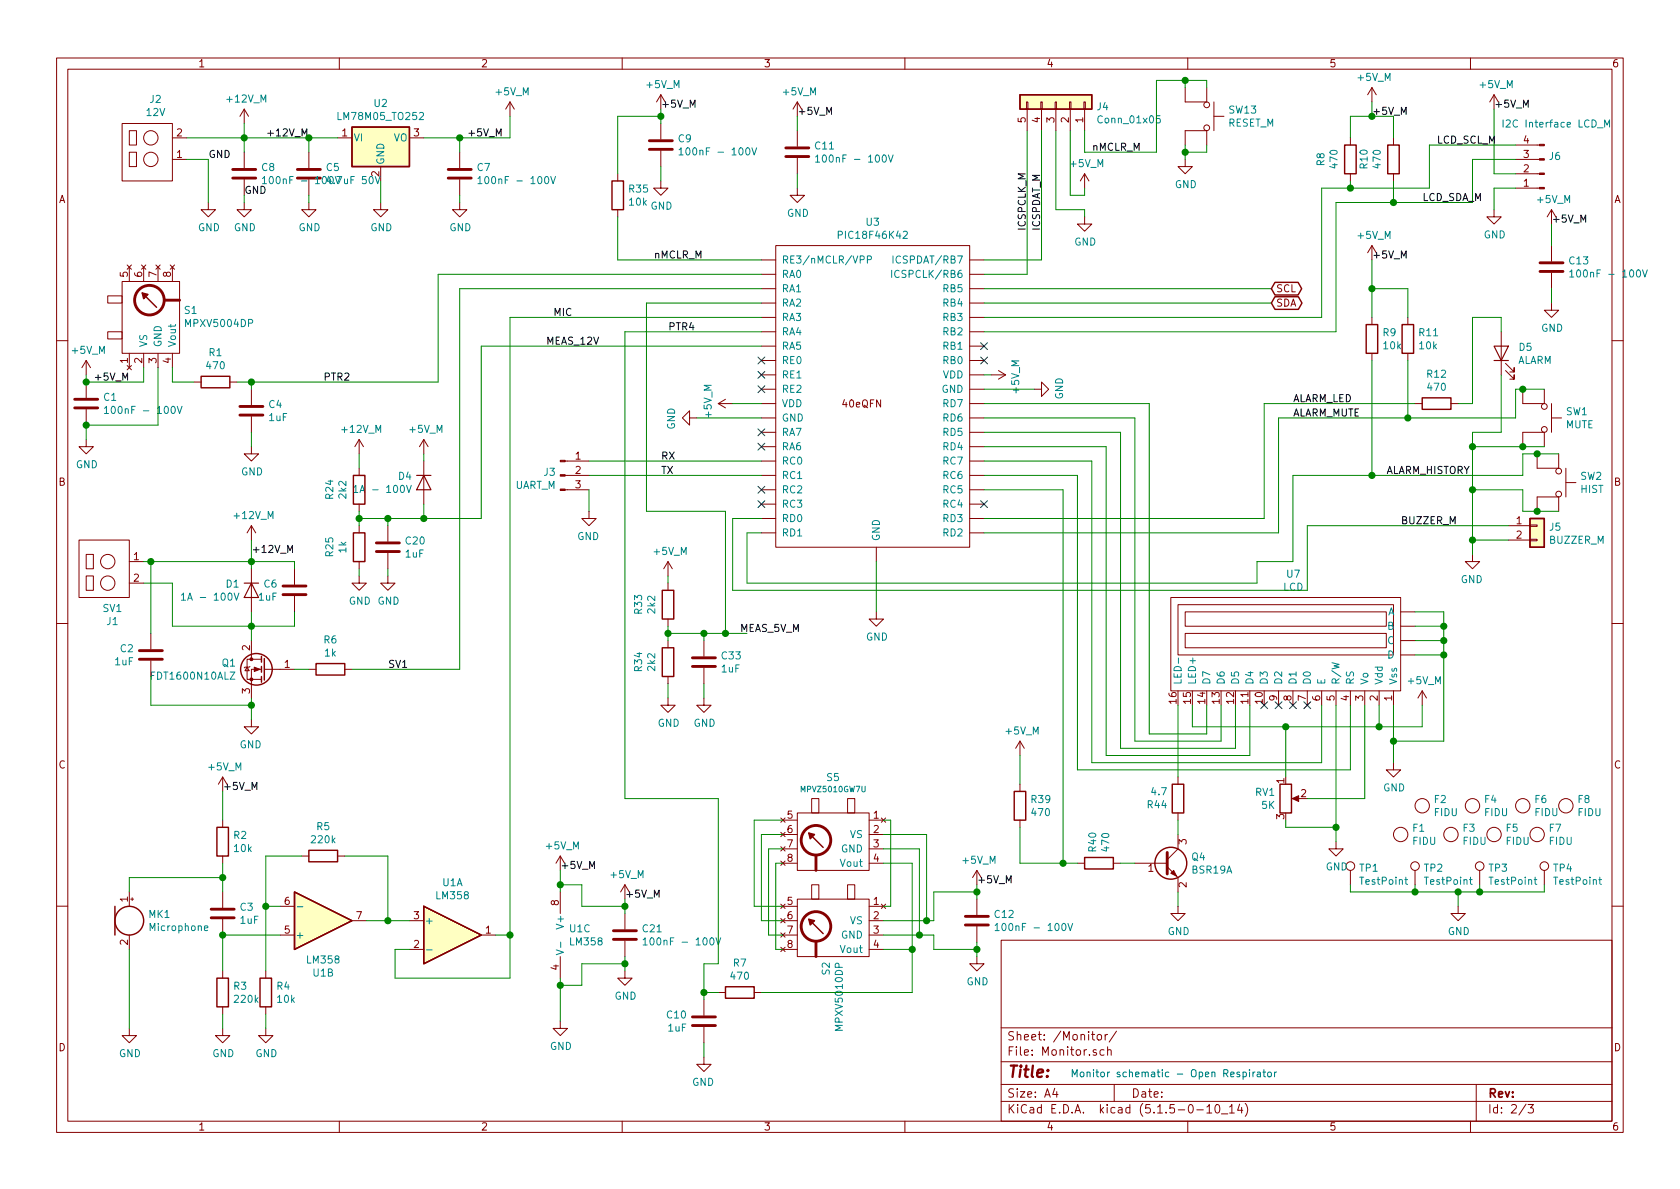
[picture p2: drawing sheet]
<svg xmlns="http://www.w3.org/2000/svg" width="297mm" height="210mm" viewBox="0 0 297 210" stroke-linecap="round" stroke-linejoin="round" font-family="sans-serif">
<g fill="none" stroke="#840000" stroke-width=".18">
<path d="M10 10.3h277v189.9h-277zM12 12.2h273v186.1h-273zM43.2 19.3v2.5M43.2 19.3l-.8 1.3M43.2 19.3l.7 1.3M60 10.3v1.9M90.2 18l-.8 1.3M90.2 18v2.6M90.2 18l.7 1.3M110 10.3v1.9M116.8 16.8v2.5M116.8 16.8l-.7 1.2"/>
<path d="M116.8 16.8l.8 1.2M141 18v2.6M141 18l-.8 1.3M141 18l.7 1.3M160 10.3v1.9M181.5 18h.2v1.3h-.2zM181.6 19.3v3.8M184 18h.3v1.3h-.3zM184.1 19.3v3.8M186.6 18h.2v1.3h-.2zM186.7 19.3v3.8M189.1 18h.3v1.3h-.3z"/>
<path d="M189.2 19.3v3.8M191.6 18h.3v1.3h-.3zM191.8 19.3v3.8M209.5 15.5v2.5h3.9v-2.5M210 10.3v1.9M214.6 18v5.1M242.6 15.5v2.5M242.6 15.5l-.8 1.3M242.6 15.5l.7 1.3M260 10.3v1.9M264.2 16.8l-.8 1.2M264.2 16.8v2.5"/>
<path d="M264.2 16.8l.7 1.2M21.6 21.8h8.9v10.2h-8.9zM22.9 26.9h1.2v2.6h-1.2zM22.9 23.1h1.2v2.5h-1.2zM30.5 24.4h2.5M30.5 28.2h2.5M36.8 35.8v1.3h1.3l-1.3 1.2-1.2-1.2h1.2M43.2 35.8v1.3h1.2l-1.2 1.2-1.3-1.2h1.3M43.2 26.9v2.8M43.2 31.7v2.8M54.6 35.8v1.3h1.3l-1.3 1.2-1.3-1.2h1.3M54.6 26.9v2.8"/>
<path d="M54.6 31.7v2.8M59.7 24.4h2.5M67.3 35.8v1.3h1.3l-1.3 1.2-1.3-1.2h1.3M67.3 29.5v2.5M72.4 24.4h2.5M81.3 35.8v1.3h1.2l-1.2 1.2-1.3-1.2h1.3M81.3 26.9v2.8M81.3 31.7v2.8M109.2 30.7v1.3M109.2 37.1v1.2M116.8 32v1.3h1.3l-1.3 1.2-1.2-1.2h1.2M116.8 21.8v2.8"/>
<path d="M116.8 26.7v2.8M141 33.3v1.2h1.2l-1.2 1.3-1.3-1.3h1.3M141 23.1v2.8M141 27.9v2.8M191.8 38.3v1.3h1.2l-1.2 1.3-1.3-1.3h1.3M191.8 30.7v2.6M191.8 30.7l-.8 1.3M191.8 30.7l.7 1.3M209.5 28.2v1.3h1.3l-1.3 1.2-1.2-1.2h1.2M209.5 25.6v-2.5h3.9v2.5M214.6 20.6h1.8M238.8 24.4v1.2"/>
<path d="M238.8 30.7v1.3M246.4 24.4v1.2M246.4 30.7v1.3M264.2 37.1v1.2h1.2l-1.2 1.3-1.3-1.3h1.3M268 25.6h4.2M268 28.2h4.2M268 30.7h4.2M268 33.3h4.2M274.3 37.1v2.5M274.3 37.1l-.7 1.2M274.3 37.1l.8 1.2M19 58.7h2.6v1.2h-2.6z"/>
<path d="M19 52.3h2.6v1.3h-2.6zM21.6 49.8h10.1v12.7h-10.1zM22.5 46.9l.7 .7M22.9 47.2v2.6M23.2 46.9l-.7 .7M25 46.9l.8 .7M25.4 47.2v2.6M25.8 46.9l-.8 .7M27.6 46.9l.7 .7M27.9 47.2v2.6M28.3 46.9l-.7 .7M30.1 46.9l.8 .7"/>
<path d="M30.5 47.2v2.6M30.9 46.9l-.8 .7M134.6 58.7h2.6M134.6 56.1h2.6M134.6 53.6h2.6M134.6 51h2.6M134.6 48.5h2.6M134.6 46h2.6M137.2 44.7h.1M137.2 43.4h34.2v53.4h-34.2zM171.4 58.7h2.6M171.4 56.1h2.6"/>
<path d="M171.4 53.6h2.6M171.4 51h2.6M171.4 48.5h2.6M171.4 46h2.6M242.6 43.4v2.6M242.6 56.1v1.3M242.6 43.4l-.8 1.3M242.6 43.4l.7 1.3M248.9 56.1v1.3M265.4 58.7v7.6M274.3 53.6v1.3h1.3l-1.3 1.2-1.3-1.2h1.3M274.3 43.4v2.8"/>
<path d="M274.3 48.3v2.7M10 60.2h2M15.2 77.7v1.3h1.3l-1.3 1.3-1.2-1.3h1.2M15.2 63.7v2.6M15.2 67.6v2.8M15.2 72.4v2.8M15.2 63.7l-.7 1.3M15.2 63.7l.8 1.3M22.5 64.6l.7 .8M22.9 62.5v2.5M23.2 64.6l-.7 .8M25.4 62.5v2.5"/>
<path d="M27.9 62.5v2.5M30.5 62.5v2.5M34.3 67.6h1.3M40.6 67.6h1.3M44.4 79v1.3h1.3l-1.3 1.2-1.2-1.2h1.2M44.4 68.8v2.8M44.4 73.7v2.7M63.5 77.7v2.6M63.5 77.7l-.8 1.3M63.5 77.7l.8 1.3M74.9 77.7v2.6M74.9 77.7l-.7 1.3"/>
<path d="M74.9 77.7l.8 1.3M121.9 73.9v-1.3l-1.3 1.3 1.3 1.3v-1.3h1.3M127 71.4h2.5M127 71.4l1.3 .7M128.3 70.6l-1.3 .8M134.6 79h2.6M134.6 61.2h2.6M134.6 63.7h2.6M134.6 66.3h2.6M134.6 68.8h2.6M134.6 71.4h2.6M134.6 73.9h2.6"/>
<path d="M134.6 76.4h2.6M171.4 79h2.6M171.4 61.2h2.6M171.4 63.7h2.6M171.4 66.3h2.6M171.4 68.8h2.6M171.4 71.4h2.6M171.4 73.9h2.6M171.4 76.4h2.6M175.3 66.3h2.5M176.5 65.5l1.3 .8M177.8 66.3l-1.3 .8"/>
<path d="M182.9 68.8h1.2v-1.2l1.3 1.2-1.3 1.3v-1.3M242.6 62.5v1.2M248.9 62.5v1.2M250.2 71.4h1.3M256.5 71.4h1.3M266.2 65.5l1.5 1.6v-.8v.8h-.7M266.2 64.3l1.5 1.5v-.8v.8h-.7M269.2 68.8v2.6h3.8v-2.6M269.2 79v-2.6h3.8v2.6M274.3 73.9h1.8M274.3 71.4v5M285 60.2h2"/>
<path d="M14 95.5h8.9v10.2h-8.9zM15.2 98h1.3v2.6h-1.3zM22.9 99.3h2.5M44.4 93v2.5M44.4 93l-.7 1.2M44.4 93l.8 1.2M63.5 82.8v1.3M63.5 89.1v1.3M63.5 93v1.2M63.5 99.3v1.3M68.6 93v2.8M68.6 97.8v2.8"/>
<path d="M74.9 81.5v7.6M99.9 81.5h4.2M99.9 84.1h4.2M99.9 86.6h4.2M104.1 90.4v1.3h-1.2l1.2 1.3 1.3-1.3h-1.3M118.1 99.3l-.8 1.3M118.1 99.3v2.5M118.1 99.3l.8 1.3M134.6 81.5h2.6M134.6 84.1h2.6M134.6 86.6h2.6M134.6 89.1h2.6"/>
<path d="M134.6 91.7h2.6M134.6 94.2h2.6M154.9 96.8v2.5M171.4 81.5h2.6M171.4 84.1h2.6M171.4 86.6h2.6M171.4 89.1h2.6M171.4 91.7h2.6M171.4 94.2h2.6M260.3 98v1.3h-1.2l1.2 1.3 1.3-1.3h-1.3M266.7 93h3.8M266.7 95.5h3.8"/>
<path d="M270.5 95.4h1.3v.2h-1.3zM270.5 92.8h1.3v.3h-1.3zM271.8 80.3v2.5h3.8v-2.5M271.8 90.4v-2.5h3.8v2.5M276.9 85.3h1.7M276.9 82.8v5.1M10 110.3h2M15.2 101.8h1.3v2.6h-1.3zM22.9 103.1h2.5M26.7 112v2.8M26.7 116.8v2.8M43.7 118l.4 .6h-.8z"/>
<path d="M44.2 117.9l-.1 .1h-.8l-.1 .1M44.4 100.6v7.6M44.4 113.3v3.3M46.2 118.4h-1.8v5M46.2 116.6h-2.5v3.5h2.5M46.7 118.4h5.4M52.1 100.6v2.8M52.1 105.4v2.8M54.6 118.4h1.3M61 118.4h1.2M63.5 101.8v1.3h1.3l-1.3 1.3-1.3-1.3h1.3M68.6 101.8v1.3h1.2l-1.2 1.3-1.3-1.3h1.3"/>
<path d="M118.1 103.1v1.3M118.1 109.5v1.2M118.1 113.3v1.2M118.1 119.6v1.3M124.5 113.3v2.8M124.5 118.1v2.8M154.9 108.2v1.3h1.3l-1.3 1.2-1.2-1.2h1.2M207 105.7h40.6v16.5h-40.6zM208.3 106.9h38.1v8.9h-38.1zM209.5 112h35.6v2.5h-35.6zM209.5 108.2h35.6v2.5h-35.6zM247.6 108.2h2.6"/>
<path d="M247.6 110.7h2.6M247.6 113.3h2.6M247.6 115.8h2.6M285 110.3h2M39.4 137.4v2.5M39.4 137.4l-.8 1.3M39.4 137.4l.7 1.3M44.4 127.2v1.3h-1.2l1.2 1.3 1.3-1.3h-1.3M118.1 123.4v1.3h1.3l-1.3 1.3-1.3-1.3h1.3M124.5 123.4v1.3h1.2l-1.2 1.3-1.3-1.3h1.3M180.3 131.1v2.5M180.3 138.7v1.2"/>
<path d="M180.3 131.1l-.7 1.2M180.3 131.1l.8 1.2M208.3 137.4v1.3M226.1 122.2v2.5M228.6 122.2v2.5M231.1 122.2v2.5M233.7 122.2v2.5M236.2 122.2v2.5M238.8 122.2v2.5M241.3 122.2v2.5M243.8 122.2v2.5M246.4 134.9v1.2h1.2l-1.2 1.3-1.3-1.3h1.3"/>
<path d="M246.4 122.2v2.5M251.5 122.2l-.8 1.2M251.5 122.2v2.5M251.5 122.2l.7 1.2M22.9 157.7v2.6M23.1 159h.5M23.4 158.7v.6M39.4 145v1.3M39.4 151.4v1.2M39.4 157.7v2.8M53.3 151.4h1.3M59.7 151.4h1.3"/>
<path d="M99.1 151.4v2.5M99.1 157.7v3.8M99.1 151.4l-.8 1.2M99.1 151.4l.7 1.2M110.5 156.5v2.5M110.5 156.5l-.8 1.2M110.5 156.5l.8 1.2M138 144.6l.8 .8M138 147.2l.8 .7M138 149.7l.8 .8M138 152.3l.8 .7M138 159.9l.8 .7"/>
<path d="M138.4 145h2.6M138.4 147.6h2.6M138.4 150.1h2.6M138.4 152.6h2.6M138.8 144.6l-.8 .8M138.8 147.2l-.8 .7M138.8 149.7l-.8 .8M138.8 152.3l-.8 .7M138.8 159.9l-.8 .7M141 143.8h12.7v10.1h-12.7zM141 159h12.7v10.2h-12.7zM143.5 141.2h1.3v2.6h-1.3z"/>
<path d="M143.5 156.5h1.3v2.5h-1.3zM149.9 141.2h1.2v2.6h-1.2zM149.9 156.5h1.2v2.5h-1.2zM153.7 145h2.5M153.7 147.6h2.5M153.7 150.1h2.5M153.7 152.6h2.5M155.8 144.6l.8 .8M155.8 159.9l.8 .7M156.6 144.6l-.8 .8M156.6 159.9l-.8 .7M172.7 153.9v2.6"/>
<path d="M172.7 159v2.8M172.7 153.9l-.7 1.3M172.7 153.9l.8 1.3M180.3 145v1.3M190.5 152.6h1.3M196.8 152.6h1.3M200.7 152.6h5.7M206.4 153.3l1.9 1.9v2.5M208.3 143.8v1.2M208.3 147.6v2.5l-1.9 1.9M228.9 141.2h1M236.2 148.8v1.3h1.3l-1.3 1.3-1.3-1.3h1.3"/>
<path d="M238.8 153.9v2.6M250.2 153.9v2.6M261.6 153.9v2.6M273 153.9v2.6M10 160.2h2M22.9 165.3v2.6M39.4 162.6v2.7M39.4 171.7v1.3M39.4 178v1.3M47 171.7v1.3M47 178v1.3M49.5 165.3h2.6"/>
<path d="M49.5 160.3h2.6M62.2 162.8h2.6M72.4 167.9h2.5M72.4 162.8h2.5M85.1 165.3h2.5M99.1 169.2v3.8M110.5 171.7v1.3h1.3l-1.3 1.2-1.3-1.2h1.3M110.5 161.5v2.8M110.5 166.4v2.8M124.5 176.8v2.8M127 175.5h1.3M133.3 175.5h1.3"/>
<path d="M138 162.4l.8 .8M138 165l.8 .7M138 167.5l.8 .8M138.4 165.3h2.6M138.4 167.9h2.6M138.4 162.8h2.6M138.4 160.3h2.6M138.8 162.4l-.8 .8M138.8 165l-.8 .7M138.8 167.5l-.8 .8M153.7 165.3h2.5M153.7 167.9h2.5"/>
<path d="M153.7 162.8h2.5M153.7 160.3h2.5M172.7 169.2v1.2h1.3l-1.3 1.3-1.3-1.3h1.3M172.7 163.8v2.8M177 166.3h108v32h-108zM208.3 160.3v1.2h1.2l-1.2 1.3-1.3-1.3h1.3M257.8 160.3v1.2h1.3l-1.3 1.3-1.3-1.3h1.3M285 160.2h2M22.9 181.9v1.2h1.2l-1.2 1.3-1.3-1.3h1.3M39.4 181.9v1.2h1.2l-1.2 1.3-1.3-1.3h1.3M47 181.9v1.2h1.3l-1.3 1.3-1.3-1.3h1.3M60 198.3v1.9"/>
<path d="M99.1 180.6v1.3h1.2l-1.2 1.2-1.3-1.2h1.3M110 198.3v1.9M124.5 186.9v1.3h-1.3l1.3 1.3 1.2-1.3h-1.2M124.5 181.6v2.8M160 198.3v1.9M177 194.8h108M177 191.8h108M177 187.8h108M177 181.8h108M186.5 192.5l-.4 1h1M186.8 193v1M193 182.9h.5"/>
<path d="M193.2 182.4v1.3l.3 .2M194.1 183.1l.2-.2 .4 .2v.7l-.2 .1-.4-.1zM195.2 185.7l-.4-.1-.3 .3 .1 .6h.6M195.4 182.9v1M195.8 185.7l.3-.1 .3 .1 .1 .9M195.8 182.9l-.4 .3M195.8 185.1v1.5M197 191.8v3M197.4 182.3l-1.3 2M210 198.3v1.9M211.6 196.3h1.2M213.4 195.8l.4-.5v1.5"/>
<path d="M213.4 196.8h.8M215 195.4l.3-.1a.94 .94 0 0 1 0 1.5 .8 .8 0 0 1-.6-.6 .8 .8 0 0 1 .3-.8zM216 197h1.1M217.4 195.8l.4-.5v1.5M217.4 196.8h.8M219.2 195.2l-.4 1.1h.9M219.5 195.8v1M220.2 195.1a1.71 1.71 0 0 1 0 2.3M260 198.3v1.9M261 191.8v6.5M269.8 195.2l-1.2 2M270.2 195.3h.9l-.5 .6 .4 .1v.7l-.2 .1-.6-.1"/>
<circle cx="213.4" cy="18.5" r=".51"/>
<circle cx="26.7" cy="28.2" r="1.27"/>
<circle cx="26.7" cy="24.4" r="1.27"/>
<circle cx="213.4" cy="22.6" r=".51"/>
<circle cx="273" cy="75.9" r=".51"/>
<circle cx="273" cy="71.9" r=".51"/>
<circle cx="19" cy="99.3" r="1.27"/>
<circle cx="275.6" cy="83.3" r=".51"/>
<circle cx="275.6" cy="87.4" r=".51"/>
<circle cx="19" cy="103.1" r="1.27"/>
<circle cx="238.8" cy="153.2" r=".76"/>
<circle cx="247.6" cy="147.6" r="1.27"/>
<circle cx="250.2" cy="153.2" r=".76"/>
<circle cx="251.5" cy="142.5" r="1.27"/>
<circle cx="256.5" cy="147.6" r="1.27"/>
<circle cx="260.4" cy="142.5" r="1.27"/>
<circle cx="261.6" cy="153.2" r=".76"/>
<circle cx="264.2" cy="147.6" r="1.27"/>
<circle cx="269.2" cy="142.5" r="1.27"/>
<circle cx="271.8" cy="147.6" r="1.27"/>
<circle cx="273.1" cy="153.2" r=".76"/>
<circle cx="276.9" cy="142.5" r="1.27"/>
</g>
<g fill="#ffffc2" stroke="#ffffc2" stroke-width=".18">
<path d="M180.3 16.8h12.7v2.5h-12.7z"/>
<path d="M62.2 22.5h10.2v7h-10.2z"/>
<path d="M270.5 91.7h2.5v5.1h-2.5z"/>
<path d="M74.9 160.3l10.2 5-10.2 5.1z"/>
<path d="M52.1 157.7l10.1 5.1-10.1 5.1z"/>
</g>
<g fill="none" stroke="#840000" stroke-width=".25">
<path d="M180.3 16.8h12.7v2.5h-12.7zM62.2 22.5h10.2v7h-10.2zM108.2 32h2v5.1h-2zM237.7 25.6h2.1v5.1h-2.1zM245.4 25.6h2v5.1h-2zM25.1 51.8l2.6 2.6M225.4 52.5h4.2l.6 1.1-.6 1.1h-4.2l-.6-1.1zM225.4 49.9h4.1l.6 1.1-.6 1.2h-4.1l-.6-1.2zM241.6 57.4h2v5.1h-2zM247.9 57.4h2v5.1h-2zM35.6 66.5h5v2.1h-5zM251.5 70.4h5v2h-5z"/>
<path d="M62.5 94.2h2v5.1h-2zM62.5 84.1h2v5h-2zM270.5 91.7h2.5v5.1h-2.5zM46.2 116.1v1M46.2 117.9v1M46.2 119.6v1M46.7 116.5v3.8M55.9 117.3h5.1v2.1h-5.1zM117.1 114.5h2v5.1h-2zM117.1 104.4h2v5.1h-2zM179.3 139.9h2.1v5.1h-2.1zM207.3 138.7h2v5.1h-2z"/>
<path d="M226.3 138.7h2v5.1h-2zM38.4 146.3h2v5.1h-2zM52.1 157.7l10.1 5.1-10.1 5.1zM54.6 150.4h5.1v2h-5.1zM143 147.3l2.5 2.6M191.8 151.6h5v2.1h-5zM20.3 160.3v5M38.4 173h2v5h-2zM46 173h2v5h-2zM74.9 160.3l10.2 5-10.2 5.1zM128.3 174.5h5v2h-5zM143 162.6l2.5 2.5"/>
<circle cx="45.3" cy="118.4" r="2.79"/>
<circle cx="207" cy="152.6" r="2.82"/>
<circle cx="22.9" cy="162.8" r="2.54"/>
</g>
<g fill="none" stroke="#008484" stroke-width=".18">
<path d="M46.4 31.6l.4-.4v1.3M66.3 31.2l.5 1.3 .4-1.3M84.5 31.6l.4-.4v1.3M84.5 32.5h.7M97.4 31.2l.4 1.3 .4-1.3M120.1 26.5l.3-.4v1.3M120.1 27.4h.7M132.9 26.1l.4 1.3 .5-1.3M144.2 27.8l.4-.4v1.3M144.2 28.7h.7M157.1 27.4l.4 1.3 .4-1.3M205.1 20.5h-.6l-.1 .6 .2-.2 .5 .1v.6l-.2 .1-.5-.1"/>
<path d="M265.8 21.2v1.3M283.7 22.5v-1.3l.4 .9 .5-.9v1.3M148.2 41.5h.6l.1-.2v-.3l-.2-.1h-.5v1.3M152.1 45.9h.6l.1-.5-.2-.1h-.5v1.2M153.4 45.9h.6v-.5l-.2-.1h-.4v1.2M157.7 47.8v1.3M157.9 45.3v1.2M159.7 41l.5-.1 .2 .3v.2l-.8 .8h.8M277.5 48.1l.4-.4v1.3M277.5 49h.8M290.4 47.7l.4 1.3 .5-1.3M18.5 72.2l.3-.3v1.2"/>
<path d="M18.5 73.1h.7M31.3 71.9l.4 1.2 .5-1.2M62.6 86.2l.3-.4v1.3M62.6 87.1h.7M71.9 85.8l.4 1.3 .4-1.3M32.1 105.2l.3-.3v1.2M32.1 106.1h.7M41.4 104.9l.4 1.2 .4-1.2M208.4 116.4v.9M248.4 155.5h.5M248.6 155.1v1.1l.3 .2M259.8 155.5h.5"/>
<path d="M260 155.1v1.1l.3 .2M271.2 155.5h.5M271.4 155.1v1.1l.3 .2M282.7 155.5h.5M282.9 155.1v1.1l.3 .2M36.1 164.1l.7-.1-.1-.2-.4-.1-.2 .2 .1 .6h.5M52.6 160.3h.9M75.4 168h1M98.3 168l1.3 .4-1.3 .4M99.1 166.6v1M113.7 166.2l.4-.4v1.3M113.7 167.1h.7"/>
<path d="M126.6 165.8l.4 1.3 .4-1.3M175.9 163.6l.4-.3v1.3M175.9 164.6h.8M188.8 163.3l.4 1.3 .5-1.3"/>
</g>
<g fill="none" stroke="#840000" stroke-width=".51">
<path d="M41.1 31.5h4.1M41.1 30h4.1M52.6 31.5h4M52.6 30h4M79.2 31.5h4.1M79.2 30h4.1M114.8 26.4h4.1M114.8 24.9h4.1M138.9 27.7h4.1M138.9 26.2h4.1M29.2 53.1h2.5M272.3 48h4.1"/>
<path d="M272.3 46.5h4.1M13.2 72.1h4.1M13.2 70.6h4.1M42.4 73.4h4.1M42.4 71.9h4.1M66.5 97.5h4.1M66.5 96h4.1M24.6 116.6h4.1M24.6 115.1h4.1M50 105.2h4.1M50 103.6h4.1M122.4 117.9h4.1"/>
<path d="M122.4 116.3h4.1M144.3 151.4v2.5M206.4 150.7v3.9M37.3 162.3h4.1M37.3 160.8h4.1M108.5 166.1h4M108.5 164.6h4M122.4 179.8h4.1M144.3 166.6v2.6M170.7 163.6h4.1M170.7 162h4.1M122.4 181.4h4.1"/>
<circle cx="26.4" cy="53.1" r="2.62"/>
<circle cx="144.3" cy="148.6" r="2.62"/>
<circle cx="144.3" cy="163.8" r="2.62"/>
</g>
<g fill="#840000" stroke="#840000" stroke-width=".25">
<path d="M143 147.3l1 .3-.7 .7z"/>
<path d="M143 162.6l1 .2-.7 .8z"/>
<path d="M25.1 51.8l1.1 .3-.8 .7z"/>
</g>
<path d="M264.2 61.2h2.5l-1.3 2.5zM264.2 63.7h2.5M73.7 84.1h2.5M74.9 84.1l1.3 2.5h-2.5zM43.2 103.1h2.5M44.4 103.1l1.3 2.6h-2.5z" fill="none" stroke="#840000" stroke-width=".2"/>
<g fill="#840000" stroke="#840000" stroke-width=".18">
<path d="M207 154.4l.5-.5 .5 1z"/>
<path d="M228.5 141.2l1.1-.5v1z"/>
<path d="M45 118l1 .4-1 .3z"/>
<path d="M99.1 86.5h.8v.2h-.8z"/>
<path d="M99.1 83.9h.8v.3h-.8z"/>
<path d="M99.1 81.4h.8v.3h-.8z"/>
<path d="M272.2 25.5h.8v.3h-.8z"/>
<path d="M272.2 28.1h.8v.2h-.8z"/>
<path d="M272.2 30.6h.8v.3h-.8z"/>
<path d="M272.2 33.1h.8v.3h-.8z"/>
<circle cx="44.4" cy="120.1" r=".25"/>
<circle cx="44.4" cy="116.6" r=".25"/>
</g>
<g fill="none" stroke="#008400" stroke-width=".18">
<path d="M116.8 19.3v2.5M209.5 14.2v1.3M213.4 15.5v-1.3h-8.9v12.7h-12.7v-3.8M242.6 18v2.6M264.2 19.3v11.4h3.8M33 28.2h3.8v7.6M33 24.4h26.7M43.2 21.8v5.1M43.2 34.5v1.3M54.6 24.4v2.5M54.6 34.5v1.3M67.3 32v3.8"/>
<path d="M81.3 24.4v2.5M81.3 34.5v1.3M90.2 20.6v3.8h-15.3M109.2 38.3v7.7h25.4M116.8 20.6h-7.6v10.1M116.8 29.5v2.5M141 20.6v2.5M141 30.7v2.6M181.6 23.1v25.4h-7.6M184.1 23.1v22.9h-10.1M186.7 23.1v14h5.1v1.2M189.2 23.1v11.4h2.6v-1.2"/>
<path d="M209.5 25.6v2.6M213.4 25.6v1.3h-3.9M238.8 24.4v-3.8h7.6v3.8M238.8 32v1.3M246.4 32v3.8M268 25.6h-15.3v7.7h-19v22.8h-59.7M268 33.3h-3.8v3.8M268 28.2h-7.7v7.6h-24.1v22.9h-62.2M274.3 39.6v3.8M134.6 58.7h-24.1v82.5h16.5v29.2h-2.5v6.4M134.6 56.1h-44.4v116.9h-20.4v-5.1h2.6M134.6 51h-53.3v67.4h-19.1"/>
<path d="M134.6 53.6h-20.3v36.8h14v21.6M134.6 48.5h-57.1v19.1h-35.6M174 53.6h50.8M174 51h50.8M242.6 46v10.1M242.6 51h6.3v5.1M265.4 58.7v-2.6h-5.1v15.3h-2.5M274.3 51v2.6M25.4 65v2.6h-10.2v-1.3M27.9 65v10.2h-12.7v2.5M30.5 65v2.6h3.8M44.4 67.6v1.2"/>
<path d="M44.4 76.4v2.6M123.2 73.9h11.4M129.5 71.4h5.1M134.6 61.2h-49.5v30.5h-21.6M174 71.4h29.2v58.4h10.2v-5.1M174 73.9h26.7v57.2h15.2v-6.4M174 66.3h1.3M174 68.8h8.9M174 76.4h24.1v55.9h20.3v-7.6M174 79h21.6v54.6h25.4v-8.9M242.6 63.7v20.4M248.9 63.7v10.2"/>
<path d="M250.2 71.4h-26.7v20.3h-49.5M260.3 79h12.7M265.4 66.3v10.1h-5.1v21.6M273 68.8h-5v5.1h-41.9v20.3h-52.1M25.4 99.3h26.7v1.3M26.7 99.3v12.7M44.4 95.5v5.1M63.5 80.3v2.5M63.5 90.4v2.6M68.6 91.7v1.3M74.9 80.3v1.2M74.9 89.1v2.6"/>
<path d="M104.1 81.5h30.5M104.1 84.1h30.5M104.1 86.6v3.8M134.6 91.7h-5.1v12.7h101.6v-11.4h35.6M154.9 99.3v8.9M174 81.5h19v53.4h40.7v-10.2M174 84.1h16.5v52h48.3v-11.4M174 86.6h14v66M260.3 86.6h8.9v3.8h6.4M260.3 95.5h6.4M275.6 80.3h-6.4v3.8h-40.6v15.2h-6.4v3.8h-90.1v-8.9h2.5M25.4 103.1h5.1v7.6h21.6v-2.5"/>
<path d="M26.7 119.6v5.1h17.7M44.4 108.2v5.1M52.1 118.4h2.5M63.5 100.6v1.2M68.6 100.6v1.2M118.1 112h14M118.1 101.8v1.3M118.1 110.7v2.6M124.5 112v1.3M250.2 110.7h5.1M250.2 108.2h5.1v22.9h-8.9M250.2 113.3h5.1"/>
<path d="M250.2 115.8h5.1M39.4 139.9v5.1M44.4 123.4v3.8M118.1 120.9v2.5M124.5 120.9v2.5M180.3 133.6v5.1M208.3 124.7v12.7M210.8 124.7v3.8h40.7v-3.8M227.3 128.5v8.9M236.2 124.7v24.1M241.3 124.7v16.5h-10.2M243.8 124.7v3.8"/>
<path d="M246.4 124.7v10.2M39.4 155.2h-16.5v2.5M39.4 152.6v5.1M53.3 151.4h-6.3v20.3M61 151.4h7.6v11.4M99.1 156.5h3.8v3.8h7.6M99.1 153.9v3.8M110.5 159v2.5M138.4 145h-5.1v15.3h5.1M138.4 147.6h-3.8v15.2h3.8M138.4 150.1h-2.5v15.2h2.5M138.4 152.6h-1.2v15.3h1.2"/>
<path d="M156.2 145h1.3v15.3h-1.3M156.2 152.6h5.1v22.9h-26.7M156.2 147.6h7.6v15.2M156.2 150.1h6.4v15.2M172.7 156.5v2.5M172.7 157.7h-7.6v5.1h-8.9M180.3 146.3v6.3h10.2M198.1 152.6h2.6M208.3 145v2.6M208.3 157.7v2.6M227.3 145v1.3h8.9M238.8 156.5v1.2h34.2v-1.2"/>
<path d="M250.2 156.5v1.2M257.8 157.7v2.6M261.6 156.5v1.2M22.9 167.9v14M39.4 179.3v2.6M47 160.3h2.5M47 179.3v2.6M49.5 165.3h-10.1v6.4M64.8 162.8h7.6M87.6 165.3h2.6M99.1 173v7.6M110.5 169.2v2.5"/>
<path d="M110.5 170.4h-7.6v3.8h-3.8M124.5 175.5h2.5M156.2 165.3h8.9v2.6h7.6M156.2 167.9h5.1M172.7 166.6v2.6M124.5 184.4v2.5"/>
</g>
<path d="M53.4 24v-1.2l.4 .9 .5-.9v1.2M50.9 97.7v-1.3l.4 1 .4-1v1.3" fill="none" stroke="#000" stroke-width=".18"/>
<g fill="none" stroke="#0000c2" stroke-width=".18">
<path d="M219.2 189.6h-.3l-.2 .2v.1l.5 .2v.3h-.5M219.8 189.6h.3l.3 .2-.1 .6h-.5M219.8 189.6v1.2M220.9 189.1v.2M220.9 189.6v.8M221.5 189.6v.8M221.9 189.6h-.3l-.1 .2M222.3 189.6h.5l.1 .8M222.9 189.9h-.5l-.2 .2 .2 .3h.5M223.3 189.6h.5M223.5 189.1v1.1l.3 .2M224.2 189.7l.2-.1 .3 .1 .1 .5-.1 .2h-.3l-.2-.1z"/>
<path d="M225.3 189.6v.8M225.7 189.6h-.2l-.2 .2"/>
</g>
<g fill="#008400" stroke="#008400" stroke-width=".25">
<circle cx="250.2" cy="157.7" r=".51"/>
<circle cx="261.6" cy="157.7" r=".51"/>
<circle cx="257.8" cy="157.7" r=".51"/>
<circle cx="209.6" cy="26.9" r=".51"/>
<circle cx="44.5" cy="124.7" r=".51"/>
<circle cx="260.3" cy="86.6" r=".51"/>
<circle cx="242.6" cy="84.1" r=".51"/>
<circle cx="260.3" cy="79" r=".51"/>
<circle cx="99.1" cy="174.2" r=".51"/>
<circle cx="99.1" cy="156.5" r=".51"/>
<circle cx="44.5" cy="99.3" r=".51"/>
<circle cx="116.8" cy="20.6" r=".51"/>
<circle cx="110.5" cy="170.4" r=".51"/>
<circle cx="110.5" cy="160.3" r=".51"/>
<circle cx="260.3" cy="95.5" r=".51"/>
<circle cx="74.9" cy="91.7" r=".51"/>
<circle cx="209.6" cy="14.2" r=".51"/>
<circle cx="118.1" cy="112" r=".51"/>
<circle cx="68.6" cy="91.7" r=".51"/>
<circle cx="63.5" cy="91.7" r=".51"/>
<circle cx="124.5" cy="112" r=".51"/>
<circle cx="15.2" cy="75.2" r=".51"/>
<circle cx="44.5" cy="67.6" r=".51"/>
<circle cx="81.3" cy="24.4" r=".51"/>
<circle cx="124.5" cy="175.5" r=".51"/>
<circle cx="128.3" cy="112" r=".51"/>
<circle cx="54.6" cy="24.4" r=".51"/>
<circle cx="246.4" cy="131.1" r=".51"/>
<circle cx="255.3" cy="110.7" r=".51"/>
<circle cx="255.3" cy="113.3" r=".51"/>
<circle cx="255.3" cy="115.8" r=".51"/>
<circle cx="44.5" cy="110.7" r=".51"/>
<circle cx="26.7" cy="99.3" r=".51"/>
<circle cx="238.8" cy="33.3" r=".51"/>
<circle cx="246.4" cy="35.8" r=".51"/>
<circle cx="172.7" cy="157.7" r=".51"/>
<circle cx="172.7" cy="167.9" r=".51"/>
<circle cx="269.2" cy="68.8" r=".51"/>
<circle cx="269.2" cy="79" r=".51"/>
<circle cx="243.8" cy="128.5" r=".51"/>
<circle cx="227.3" cy="128.5" r=".51"/>
<circle cx="236.2" cy="146.3" r=".51"/>
<circle cx="43.2" cy="24.4" r=".51"/>
<circle cx="90.2" cy="165.3" r=".51"/>
<circle cx="39.4" cy="155.2" r=".51"/>
<circle cx="15.2" cy="67.6" r=".51"/>
<circle cx="161.3" cy="167.9" r=".51"/>
<circle cx="39.4" cy="165.3" r=".51"/>
<circle cx="47" cy="160.3" r=".51"/>
<circle cx="162.6" cy="165.3" r=".51"/>
<circle cx="68.6" cy="162.8" r=".51"/>
<circle cx="271.8" cy="90.4" r=".51"/>
<circle cx="248.9" cy="73.9" r=".51"/>
<circle cx="163.8" cy="162.8" r=".51"/>
<circle cx="188" cy="152.6" r=".51"/>
<circle cx="242.6" cy="51" r=".51"/>
<circle cx="271.8" cy="80.3" r=".51"/>
</g>
<g fill="none" stroke="#000084" stroke-width=".18">
<path d="M134 63.1l1.2 1.3M134 65.7l1.2 1.2M134 68.2l1.2 1.2M134 78.4l1.2 1.2M134 75.8l1.2 1.3M135.2 63.1l-1.2 1.3M135.2 65.7l-1.2 1.2M135.2 68.2l-1.2 1.2M135.2 78.4l-1.2 1.2M135.2 75.8l-1.2 1.3M173.4 63.1l1.2 1.3M173.4 60.6l1.2 1.2"/>
<path d="M174.6 63.1l-1.2 1.3M174.6 60.6l-1.2 1.2M134 86l1.2 1.2M134 88.5l1.2 1.3M135.2 86l-1.2 1.2M135.2 88.5l-1.2 1.3M173.4 88.5l1.2 1.3M174.6 88.5l-1.2 1.3M222.9 124.1l1.2 1.2M224.1 124.1l-1.2 1.2M225.5 124.1l1.2 1.2M226.7 124.1l-1.2 1.2"/>
<path d="M228 124.1l1.2 1.2M229.2 124.1l-1.2 1.2M230.5 124.1l1.2 1.2M231.7 124.1l-1.2 1.2"/>
</g>
<text font-size="2.8" fill="#840000" x="178" y="190.5">Title:</text>
<g font-size="2.1" fill="#840000">
<text x="178" y="184">Sheet: /Monitor/</text>
<text x="178" y="186.7">File: Monitor.sch</text>
<text x="178" y="196.9">KiCad E.D.A. kicad (5.1.5-0-10_14)</text>
<text x="178" y="194.1">Size: A4</text>
<text x="200" y="194.1">Date:</text>
<text x="263" y="194.1">Rev:</text>
<text x="263" y="196.9">Id: 2/3</text>
</g>
<g font-size="1.8" fill="#840000">
<text x="35" y="11.9">1</text>
<text x="85" y="11.9">2</text>
<text x="135" y="11.9">3</text>
<text x="185" y="11.9">4</text>
<text x="235" y="11.9">5</text>
<text x="285" y="11.9">6</text>
<text x="181.4" y="21.7" transform="rotate(-90 181.4 21.7)">5</text>
<text x="183.9" y="21.7" transform="rotate(-90 183.9 21.7)">4</text>
<text x="186.4" y="21.7" transform="rotate(-90 186.4 21.7)">3</text>
<text x="189" y="21.7" transform="rotate(-90 189 21.7)">2</text>
<text x="191.5" y="21.7" transform="rotate(-90 191.5 21.7)">1</text>
<text x="31.3" y="27.9">1</text>
<text x="31.3" y="24.1">2</text>
<text x="60.5" y="24.1">1</text>
<text x="73.2" y="24.1">3</text>
<text x="269.4" y="27.9">3</text>
<text x="269.4" y="25.4">4</text>
<text x="10.4" y="35.9">A</text>
<text x="67.1" y="31.2" transform="rotate(-90 67.1 31.2)">2</text>
<text x="269.4" y="33">1</text>
<text x="269.4" y="30.5">2</text>
<text x="285.4" y="35.9">A</text>
<text x="22.6" y="49" transform="rotate(-90 22.6 49)">5</text>
<text x="25.1" y="49" transform="rotate(-90 25.1 49)">6</text>
<text x="27.7" y="49" transform="rotate(-90 27.7 49)">7</text>
<text x="30.2" y="49" transform="rotate(-90 30.2 49)">8</text>
<text x="225.6" y="51.7">SCL</text>
<text x="225.6" y="54.2">SDA</text>
<text x="22.6" y="64.2" transform="rotate(-90 22.6 64.2)">1</text>
<text x="25.1" y="64.2" transform="rotate(-90 25.1 64.2)">2</text>
<text x="27.7" y="64.2" transform="rotate(-90 27.7 64.2)">3</text>
<text x="30.2" y="64.2" transform="rotate(-90 30.2 64.2)">4</text>
<text x="149.1" y="72.1">40eQFN</text>
<text x="101.8" y="81.3">1</text>
<text x="101.8" y="83.8">2</text>
<text x="10.4" y="85.9">B</text>
<text x="101.8" y="86.4">3</text>
<text x="285.4" y="85.9">B</text>
<text x="268.1" y="92.7">1</text>
<text x="268.1" y="95.2">2</text>
<text x="23.6" y="99.1">1</text>
<text x="23.6" y="102.9">2</text>
<text x="44.2" y="115" transform="rotate(-90 44.2 115)">2</text>
<text x="50.3" y="118.1">1</text>
<text x="44.2" y="122.7" transform="rotate(-90 44.2 122.7)">3</text>
<text x="208" y="124.4" transform="rotate(-90 208 124.4)">16</text>
<text x="210.6" y="124.4" transform="rotate(-90 210.6 124.4)">15</text>
<text x="213.1" y="124.4" transform="rotate(-90 213.1 124.4)">14</text>
<text x="215.6" y="124.4" transform="rotate(-90 215.6 124.4)">13</text>
<text x="218.2" y="124.4" transform="rotate(-90 218.2 124.4)">12</text>
<text x="220.7" y="124.4" transform="rotate(-90 220.7 124.4)">11</text>
<text x="223.3" y="124.4" transform="rotate(-90 223.3 124.4)">10</text>
<text x="225.8" y="123.9" transform="rotate(-90 225.8 123.9)">9</text>
<text x="228.3" y="123.9" transform="rotate(-90 228.3 123.9)">8</text>
<text x="230.9" y="123.9" transform="rotate(-90 230.9 123.9)">7</text>
<text x="233.4" y="123.9" transform="rotate(-90 233.4 123.9)">6</text>
<text x="236" y="123.9" transform="rotate(-90 236 123.9)">5</text>
<text x="238.5" y="123.9" transform="rotate(-90 238.5 123.9)">4</text>
<text x="241" y="123.9" transform="rotate(-90 241 123.9)">3</text>
<text x="243.6" y="123.9" transform="rotate(-90 243.6 123.9)">2</text>
<text x="246.1" y="123.9" transform="rotate(-90 246.1 123.9)">1</text>
<text x="10.4" y="135.9">C</text>
<text x="285.4" y="135.9">C</text>
<text x="227.1" y="138.5" transform="rotate(-90 227.1 138.5)">1</text>
<text x="230" y="141">2</text>
<text x="139.2" y="144.8">5</text>
<text x="139.2" y="147.3">6</text>
<text x="139.2" y="149.9">7</text>
<text x="154.5" y="144.8">1</text>
<text x="154.5" y="147.3">2</text>
<text x="154.5" y="149.9">3</text>
<text x="209.8" y="149.3" transform="rotate(-90 209.8 149.3)">3</text>
<text x="227.1" y="144.9" transform="rotate(-90 227.1 144.9)">3</text>
<text x="139.2" y="152.4">8</text>
<text x="154.5" y="152.4">4</text>
<text x="203" y="154.2">1</text>
<text x="22.6" y="159.5" transform="rotate(-90 22.6 159.5)">1</text>
<text x="50.3" y="160">6</text>
<text x="98.8" y="160.1" transform="rotate(-90 98.8 160.1)">8</text>
<text x="139.2" y="160">5</text>
<text x="154.5" y="160">1</text>
<text x="209.8" y="156.9" transform="rotate(-90 209.8 156.9)">2</text>
<text x="22.6" y="167.1" transform="rotate(-90 22.6 167.1)">2</text>
<text x="50.3" y="165.1">5</text>
<text x="63" y="162.6">7</text>
<text x="73.2" y="167.6">2</text>
<text x="73.2" y="162.6">3</text>
<text x="85.9" y="165.1">1</text>
<text x="139.2" y="162.6">6</text>
<text x="139.2" y="165.1">7</text>
<text x="139.2" y="167.6">8</text>
<text x="154.5" y="162.6">2</text>
<text x="154.5" y="165.1">3</text>
<text x="154.5" y="167.6">4</text>
<text x="98.8" y="171.5" transform="rotate(-90 98.8 171.5)">4</text>
<text x="10.4" y="185.9">D</text>
<text x="285.4" y="185.9">D</text>
<text x="35" y="199.9">1</text>
<text x="85" y="199.9">2</text>
<text x="135" y="199.9">3</text>
<text x="185" y="199.9">4</text>
<text x="235" y="199.9">5</text>
<text x="285" y="199.9">6</text>
</g>
<g font-size="1.8" fill="#008484">
<text x="87.7" y="16.9">+5V_M</text>
<text x="114.4" y="15.6">+5V_M</text>
<text x="138.5" y="16.9">+5V_M</text>
<text x="240.1" y="14.3">+5V_M</text>
<text x="261.7" y="15.6">+5V_M</text>
<text x="25.9" y="20.5">12V</text>
<text x="26.5" y="18.2">J2</text>
<text x="40.3" y="18.1">+12V_M</text>
<text x="60.1" y="21.2">LM78M05_TO252</text>
<text x="66.2" y="18.9">U2</text>
<text x="194" y="19.5">J4</text>
<text x="194.4" y="21.8">Conn_01x05</text>
<text x="217.1" y="22.4">RESET_M</text>
<text x="217.3" y="20.1">SW13</text>
<text x="266.6" y="22.5">I2C Interface LCD_M</text>
<text x="62.5" y="25">VI</text>
<text x="67.9" y="29.2" transform="rotate(-90 67.9 29.2)">GND</text>
<text x="69.6" y="25">VO</text>
<text x="120" y="25.2">C9</text>
<text x="121.5" y="27.5">100nF - 100V</text>
<text x="144.2" y="26.4">C11</text>
<text x="145.6" y="28.7">100nF - 100V</text>
<text x="189.3" y="29.6">+5V_M</text>
<text x="234.2" y="29.3" transform="rotate(-90 234.2 29.3)">R8</text>
<text x="236.5" y="29.6" transform="rotate(-90 236.5 29.6)">470</text>
<text x="241.8" y="29.8" transform="rotate(-90 241.8 29.8)">R10</text>
<text x="244.1" y="29.6" transform="rotate(-90 244.1 29.6)">470</text>
<text x="274" y="28.3">J6</text>
<text x="46.3" y="30.2">C8</text>
<text x="47.8" y="32.6">100nF - 100V4.7uF 50V</text>
<text x="57.7" y="30.2">C5</text>
<text x="84.4" y="30.2">C7</text>
<text x="85.9" y="32.6">100nF - 100V</text>
<text x="111.3" y="34.1">R35</text>
<text x="207.7" y="33.3">GND</text>
<text x="271.9" y="35.9">+5V_M</text>
<text x="35" y="40.9">GND</text>
<text x="41.4" y="40.9">GND</text>
<text x="52.8" y="40.9">GND</text>
<text x="65.5" y="40.9">GND</text>
<text x="79.5" y="40.9">GND</text>
<text x="111.3" y="36.4">10k</text>
<text x="115" y="37.1">GND</text>
<text x="139.1" y="38.3">GND</text>
<text x="153.2" y="39.9">U3</text>
<text x="138.2" y="46.6">RE3/nMCLR/VPP</text>
<text x="148.7" y="42.2">PIC18F46K42</text>
<text x="158.6" y="46.6">ICSPDAT/RB7</text>
<text x="189.9" y="43.4">GND</text>
<text x="240.1" y="42.3">+5V_M</text>
<text x="262.3" y="42.2">GND</text>
<text x="277.5" y="46.8">C13</text>
<text x="138.2" y="49.1">RA0</text>
<text x="138.2" y="51.7">RA1</text>
<text x="158.6" y="49.1">ICSPCLK/RB6</text>
<text x="166.9" y="51.7">RB5</text>
<text x="278.9" y="49.1">100nF - 100V</text>
<text x="32.7" y="55.5">S1</text>
<text x="33" y="57.8">MPXV5004DP</text>
<text x="138.2" y="54.2">RA2</text>
<text x="138.2" y="56.8">RA3</text>
<text x="138.2" y="59.3">RA4</text>
<text x="166.9" y="59.3">RB2</text>
<text x="166.9" y="56.8">RB3</text>
<text x="166.9" y="54.2">RB4</text>
<text x="244.6" y="59.5">R9</text>
<text x="251" y="59.5">R11</text>
<text x="272.5" y="58.7">GND</text>
<text x="12.8" y="62.6">+5V_M</text>
<text x="26" y="61.5" transform="rotate(-90 26 61.5)">VS</text>
<text x="28.6" y="61.5" transform="rotate(-90 28.6 61.5)">GND</text>
<text x="31.1" y="61.5" transform="rotate(-90 31.1 61.5)">Vout</text>
<text x="36.6" y="65.3">470</text>
<text x="37" y="63">R1</text>
<text x="138.2" y="61.8">RA5</text>
<text x="138.2" y="64.4">RE0</text>
<text x="166.9" y="64.4">RB0</text>
<text x="166.9" y="61.8">RB1</text>
<text x="244.7" y="61.8">10k</text>
<text x="251" y="61.8">10k</text>
<text x="268.2" y="64.4">ALARM</text>
<text x="268.6" y="62">D5</text>
<text x="18.4" y="70.9">C1</text>
<text x="138.2" y="66.9">RE1</text>
<text x="138.2" y="69.5">RE2</text>
<text x="166.5" y="69.5">GND</text>
<text x="166.7" y="66.9">VDD</text>
<text x="180.2" y="69.5" transform="rotate(-90 180.2 69.5)">+5V_M</text>
<text x="188" y="70.7" transform="rotate(-90 188 70.7)">GND</text>
<text x="252.4" y="66.8">R12</text>
<text x="252.5" y="69.1">470</text>
<text x="19.9" y="73.2">100nF - 100V</text>
<text x="47.6" y="72.2">C4</text>
<text x="47.6" y="74.5">1uF</text>
<text x="60.6" y="76.5">+12V_M</text>
<text x="72.5" y="76.5">+5V_M</text>
<text x="119.4" y="76" transform="rotate(-90 119.4 76)">GND</text>
<text x="125.8" y="73.8" transform="rotate(-90 125.8 73.8)">+5V_M</text>
<text x="138.2" y="72">VDD</text>
<text x="138.2" y="74.5">GND</text>
<text x="138.2" y="77.1">RA7</text>
<text x="166.9" y="77.1">RD5</text>
<text x="166.9" y="74.5">RD6</text>
<text x="166.9" y="72">RD7</text>
<text x="276.8" y="75.7">MUTE</text>
<text x="276.9" y="73.4">SW1</text>
<text x="13.4" y="82.8">GND</text>
<text x="138.2" y="79.6">RA6</text>
<text x="138.2" y="82.2">RC0</text>
<text x="166.9" y="82.2">RC7</text>
<text x="166.9" y="79.6">RD4</text>
<text x="42.6" y="84.1">GND</text>
<text x="58.9" y="88.2" transform="rotate(-90 58.9 88.2)">R24</text>
<text x="61.2" y="88.1" transform="rotate(-90 61.2 88.1)">2k2</text>
<text x="63.6" y="87.2">1A - 100V</text>
<text x="70.5" y="84.9">D4</text>
<text x="91" y="86.5">UART_M</text>
<text x="96.2" y="84.1">J3</text>
<text x="138.2" y="84.7">RC1</text>
<text x="138.2" y="87.2">RC2</text>
<text x="138.2" y="89.8">RC3</text>
<text x="166.9" y="89.8">RC4</text>
<text x="166.9" y="87.2">RC5</text>
<text x="166.9" y="84.7">RC6</text>
<text x="279.5" y="84.9">SW2</text>
<text x="279.5" y="87.2">HIST</text>
<text x="41.5" y="91.8">+12V_M</text>
<text x="102.1" y="95.5">GND</text>
<text x="138.2" y="92.3">RD0</text>
<text x="138.2" y="94.9">RD1</text>
<text x="155.6" y="95.8" transform="rotate(-90 155.6 95.8)">GND</text>
<text x="166.9" y="94.9">RD2</text>
<text x="166.9" y="92.3">RD3</text>
<text x="274" y="93.8">J5</text>
<text x="58.9" y="98.4" transform="rotate(-90 58.9 98.4)">R25</text>
<text x="61.2" y="97.7" transform="rotate(-90 61.2 97.7)">1k</text>
<text x="71.7" y="98.6">1uF</text>
<text x="71.8" y="96.3">C20</text>
<text x="115.7" y="98.1">+5V_M</text>
<text x="274" y="96.2">BUZZER_M</text>
<text x="33.1" y="106.2">1A - 100V</text>
<text x="40" y="103.9">D1</text>
<text x="45.8" y="106.2">1uF</text>
<text x="46.7" y="103.9">C6</text>
<text x="61.7" y="106.9">GND GND</text>
<text x="226.9" y="104.5">LCD</text>
<text x="227.6" y="102.2">U7</text>
<text x="258.3" y="103.1">GND</text>
<text x="18.2" y="108.2">SV1</text>
<text x="18.9" y="110.5">J1</text>
<text x="57.3" y="113.8">R6</text>
<text x="113.5" y="108.5" transform="rotate(-90 113.5 108.5)">R33</text>
<text x="115.8" y="108.4" transform="rotate(-90 115.8 108.4)">2k2</text>
<text x="153.1" y="113.3">GND</text>
<text x="245.4" y="108.8">A</text>
<text x="245.4" y="111.4">B</text>
<text x="245.4" y="113.9">C</text>
<text x="20.4" y="117.6">1uF</text>
<text x="21.3" y="115.3">C2</text>
<text x="39.3" y="117.9">Q1</text>
<text x="57.5" y="116.1">1k</text>
<text x="113.5" y="118.7" transform="rotate(-90 113.5 118.7)">R34</text>
<text x="115.8" y="118.6" transform="rotate(-90 115.8 118.6)">2k2</text>
<text x="127.6" y="118.9">1uF</text>
<text x="127.7" y="116.6">C33</text>
<text x="245.4" y="116.5">D</text>
<text x="27.1" y="120.2">FDT1600N10ALZ</text>
<text x="208.9" y="121.2" transform="rotate(-90 208.9 121.2)">LED-</text>
<text x="211.5" y="121.2" transform="rotate(-90 211.5 121.2)">LED+</text>
<text x="214" y="121.2" transform="rotate(-90 214 121.2)">D7</text>
<text x="216.5" y="121.2" transform="rotate(-90 216.5 121.2)">D6</text>
<text x="219.1" y="121.2" transform="rotate(-90 219.1 121.2)">D5</text>
<text x="221.6" y="121.2" transform="rotate(-90 221.6 121.2)">D4</text>
<text x="224.2" y="121.2" transform="rotate(-90 224.2 121.2)">D3</text>
<text x="226.7" y="121.2" transform="rotate(-90 226.7 121.2)">D2</text>
<text x="229.2" y="121.2" transform="rotate(-90 229.2 121.2)">D1</text>
<text x="231.8" y="121.2" transform="rotate(-90 231.8 121.2)">D0</text>
<text x="234.3" y="121.2" transform="rotate(-90 234.3 121.2)">E</text>
<text x="236.9" y="121.2" transform="rotate(-90 236.9 121.2)">R/W</text>
<text x="239.4" y="121.2" transform="rotate(-90 239.4 121.2)">RS</text>
<text x="241.9" y="121.2" transform="rotate(-90 241.9 121.2)">Vo</text>
<text x="244.5" y="121.2" transform="rotate(-90 244.5 121.2)">Vdd</text>
<text x="247" y="121.2" transform="rotate(-90 247 121.2)">Vss</text>
<text x="249" y="121">+5V_M</text>
<text x="116.3" y="128.5">GND</text>
<text x="122.6" y="128.5">GND</text>
<text x="177.9" y="129.9">+5V_M</text>
<text x="36.9" y="136.2">+5V_M</text>
<text x="42.4" y="132.3">GND</text>
<text x="146.2" y="138.1">S5</text>
<text x="182.4" y="142">R39</text>
<text x="202.9" y="142.9">R44</text>
<text x="203.7" y="140.6">4.7</text>
<text x="222" y="140.7">RV1</text>
<text x="223.1" y="143">5K</text>
<text x="244.6" y="139.9">GND</text>
<text x="253.6" y="142">F2</text>
<text x="262.5" y="142">F4</text>
<text x="271.4" y="142">F6</text>
<text x="279" y="142">F8</text>
<text x="41.4" y="148.4">R2</text>
<text x="55.2" y="149.1">220k</text>
<text x="56" y="146.8">R5</text>
<text x="150.3" y="148.2">VS</text>
<text x="182.5" y="144.3">470</text>
<text x="249.8" y="149.4">FIDU</text>
<text x="249.8" y="147.1">F1</text>
<text x="253.6" y="144.3">FIDU</text>
<text x="258.7" y="149.4">FIDU</text>
<text x="258.7" y="147.1">F3</text>
<text x="262.5" y="144.3">FIDU</text>
<text x="266.3" y="149.4">FIDU</text>
<text x="266.3" y="147.1">F5</text>
<text x="271.4" y="144.3">FIDU</text>
<text x="273.9" y="149.4">FIDU</text>
<text x="274" y="147.1">F7</text>
<text x="279" y="144.3">FIDU</text>
<text x="41.5" y="150.7">10k</text>
<text x="96.6" y="150.2">+5V_M</text>
<text x="108.1" y="155.3">+5V_M</text>
<text x="148.7" y="150.7">GND</text>
<text x="148.7" y="153.3">Vout</text>
<text x="170.3" y="152.7">+5V_M</text>
<text x="193.8" y="150.6" transform="rotate(-90 193.8 150.6)">R40</text>
<text x="196.1" y="150.4" transform="rotate(-90 196.1 150.4)">470</text>
<text x="210.7" y="152.2">Q4</text>
<text x="210.8" y="154.5">BSR19A</text>
<text x="234.4" y="153.9">GND</text>
<text x="240.4" y="154.1">TP1</text>
<text x="251.8" y="154.1">TP2</text>
<text x="263.3" y="154.1">TP3</text>
<text x="274.7" y="154.1">TP4</text>
<text x="42.5" y="161.1">C3</text>
<text x="77.3" y="159">LM358</text>
<text x="78.3" y="156.7">U1A</text>
<text x="240.6" y="156.5">TestPoint</text>
<text x="252.1" y="156.5">TestPoint</text>
<text x="263.5" y="156.5">TestPoint</text>
<text x="274.9" y="156.5">TestPoint</text>
<text x="26.3" y="162.3">MK1</text>
<text x="26.6" y="164.6">Microphone</text>
<text x="42.5" y="163.4">1uF</text>
<text x="52.2" y="166">+</text>
<text x="75.1" y="163.4">+</text>
<text x="99.7" y="163.9" transform="rotate(-90 99.7 163.9)">V+</text>
<text x="100.8" y="164.9">U1C</text>
<text x="100.9" y="167.2">LM358</text>
<text x="113.7" y="164.9">C21</text>
<text x="115.1" y="167.2">100nF - 100V</text>
<text x="148.7" y="166">GND</text>
<text x="150.3" y="163.4">VS</text>
<text x="175.9" y="162.3">C12</text>
<text x="177.3" y="164.6">100nF - 100V</text>
<text x="206.5" y="165.3">GND</text>
<text x="256" y="165.3">GND</text>
<text x="54.4" y="170.4">LM358</text>
<text x="55.4" y="172.7">U1B</text>
<text x="129.3" y="173.2">470</text>
<text x="129.7" y="170.9">R7</text>
<text x="146.7" y="172.4" transform="rotate(-90 146.7 172.4)">S2</text>
<text x="148.7" y="168.5">Vout</text>
<text x="41.4" y="175">R3</text>
<text x="41.6" y="177.3">220k</text>
<text x="49" y="175">R4</text>
<text x="49.1" y="177.3">10k</text>
<text x="108.7" y="176.8">GND</text>
<text x="170.9" y="174.2">GND</text>
<text x="97.2" y="185.7">GND</text>
<text x="118" y="180.1">C10</text>
<text x="118.2" y="182.4">1uF</text>
<text x="149" y="182" transform="rotate(-90 149 182)">MPXV5010DP</text>
<text x="21" y="186.9">GND</text>
<text x="37.5" y="186.9">GND</text>
<text x="45.2" y="186.9">GND</text>
<text x="122.4" y="192">GND</text>
</g>
<g font-size="1.8">
<text x="116.8" y="19">+5V_M</text>
<text x="141" y="20.3">+5V_M</text>
<text x="264.2" y="19">+5V_M</text>
<text x="36.8" y="27.9">GND</text>
<text x="47" y="24.1">+12V_M</text>
<text x="82.5" y="24.1">+5V_M</text>
<text x="193" y="26.7">nMCLR_M</text>
<text x="254" y="25.4">LCD_SCL_M</text>
<text x="43.2" y="34.3">GND</text>
<text x="251.5" y="35.6">LCD_SDA_M</text>
<text x="181.4" y="40.9" transform="rotate(-90 181.4 40.9)">ICSPCLK_M</text>
<text x="183.9" y="40.9" transform="rotate(-90 183.9 40.9)">ICSPDAT_M</text>
<text x="274.3" y="39.4">+5V_M</text>
<text x="115.6" y="45.7">nMCLR_M</text>
<text x="242.6" y="45.7">+5V_M</text>
<text x="97.8" y="55.9">MIC</text>
<text x="118.1" y="58.4">PTR4</text>
<text x="96.5" y="61">MEAS_12V</text>
<text x="16.5" y="67.3">+5V_M</text>
<text x="57.1" y="67.3">PTR2</text>
<text x="228.6" y="71.1">ALARM_LED</text>
<text x="228.6" y="73.7">ALARM_MUTE</text>
<text x="116.8" y="81.3">RX</text>
<text x="116.8" y="83.8">TX</text>
<text x="245.1" y="83.8">ALARM_HISTORY</text>
<text x="247.6" y="92.7">BUZZER_M</text>
<text x="44.4" y="97.8">+12V_M</text>
<text x="130.8" y="111.8">MEAS_5V_M</text>
<text x="68.6" y="118.1">SV1</text>
<text x="39.4" y="139.7">+5V_M</text>
<text x="99.1" y="153.7">+5V_M</text>
<text x="110.5" y="158.7">+5V_M</text>
<text x="172.7" y="156.2">+5V_M</text>
</g>
<text font-size="1.8" fill="#008400" x="242.6" y="20.3">+5V_M</text>
<text font-size="1.8" fill="#0000c2" x="189.2" y="190.5">Monitor schematic - Open Respirator</text>
<text font-size="1.4" fill="#008484" x="141.8" y="140.1">MPVZ5010GW7U</text>
</svg>
